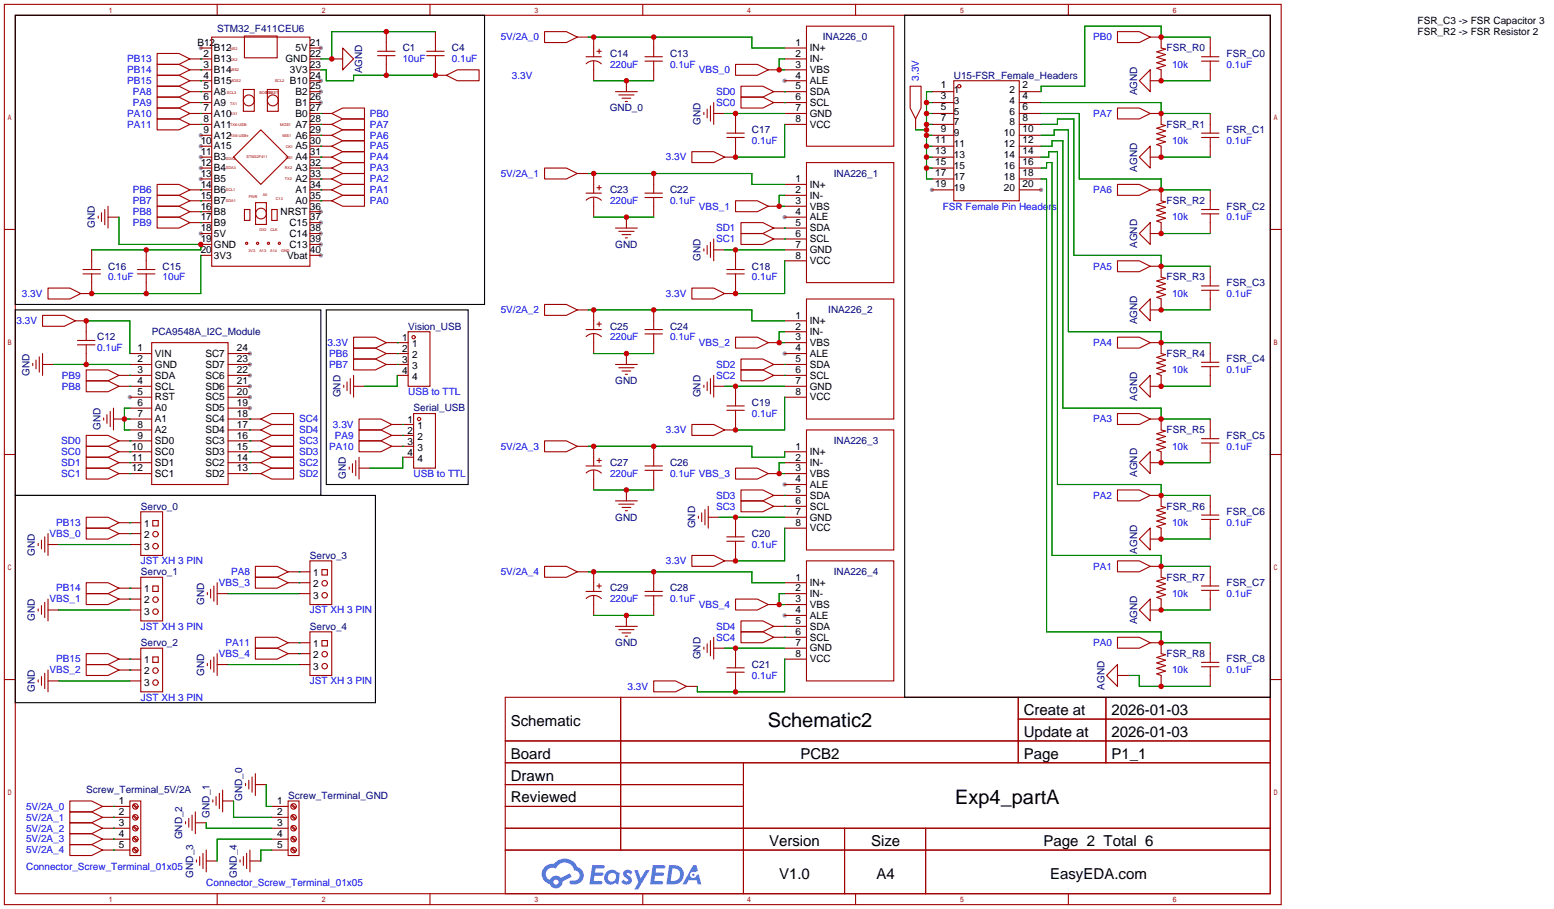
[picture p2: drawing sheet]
<svg xmlns="http://www.w3.org/2000/svg" width="362mm" height="212mm" viewBox="0 0 362 212" stroke-linecap="round" stroke-linejoin="round" font-family="sans-serif">
<g fill="#999">
<circle cx="30.2" cy="92.5" r=".51"/>
<circle cx="58.2" cy="95" r=".51"/>
<circle cx="58.2" cy="92.5" r=".51"/>
<circle cx="58.2" cy="89.9" r=".51"/>
<circle cx="58.2" cy="87.4" r=".51"/>
<circle cx="58.2" cy="84.8" r=".51"/>
<circle cx="58.2" cy="82.3" r=".51"/>
<circle cx="46.7" cy="11.2" r=".51"/>
<circle cx="46.7" cy="31.5" r=".51"/>
<circle cx="46.7" cy="34" r=".51"/>
<circle cx="46.7" cy="36.6" r=".51"/>
<circle cx="46.7" cy="39.1" r=".51"/>
<circle cx="46.7" cy="41.7" r=".51"/>
<circle cx="46.7" cy="54.4" r=".51"/>
<circle cx="74.7" cy="11.2" r=".51"/>
<circle cx="74.7" cy="18.8" r=".51"/>
<circle cx="74.7" cy="21.3" r=".51"/>
<circle cx="74.7" cy="23.9" r=".51"/>
<circle cx="74.7" cy="49.3" r=".51"/>
<circle cx="74.7" cy="51.8" r=".51"/>
<circle cx="74.7" cy="54.4" r=".51"/>
<circle cx="74.7" cy="56.9" r=".51"/>
<circle cx="74.7" cy="59.4" r=".51"/>
<circle cx="216.9" cy="44.2" r=".51"/>
<circle cx="242.3" cy="44.2" r=".51"/>
<circle cx="182.6" cy="18.8" r=".51"/>
<circle cx="182.6" cy="50.5" r=".51"/>
<circle cx="182.6" cy="82.3" r=".51"/>
<circle cx="182.6" cy="112.8" r=".51"/>
<circle cx="182.6" cy="143.3" r=".51"/>
</g>
<g fill="none" stroke="#a10000" stroke-width=".25">
<path d="M1 1h297.2v209.6h-297.2zM3.6 3.6h292.1v204.4h-292.1zM50.5 1v2.6M100.1 1v2.6M149.6 1v2.6M199.1 1v2.6M248.7 1v2.6M1 53.4h2.6M295.7 53.4h2.5M1 105.8h2.6M295.7 105.8h2.5M1 158.2h2.6"/>
<path d="M295.7 158.2h2.5M117.6 162.3h178.1v45.7h-178.1zM117.6 172.5h178.1M117.6 177.5h178.1M144.5 162.3v35.6M173 177.5v30.5M237 162.3v15.2M237 167.4h58.7M257.4 162.3v15.2M117.6 182.6h55.4M117.6 192.8h178.1M117.6 187.7h55.4"/>
<path d="M117.6 197.9h178.1M196.6 192.8v15.2M215.4 192.8v15.2M50.5 208v2.6M100.1 208v2.6M149.6 208v2.6M199.1 208v2.6M248.7 208v2.6"/>
</g>
<g fill="#5487ff">
<path d="M145.3 202.7a1.3 1.3 0 0 1 1.9 .3l-.4 .6a.54 .54 0 0 0-.9-.2l.1 .2a1.28 1.28 0 0 1 .8 2 1.53 1.53 0 0 1-2.2-.3l.5-.6 .8 .5a.31 .31 0 0 0 .4-.3 .31 .31 0 0 0-.3-.4 1.12 1.12 0 0 1-.7-1.8z"/>
<path d="M147.6 202.5h.9l.6 2 1.2-2h.9l-2.7 4.6h-.9l1-1.7z"/>
<path d="M137.8 201.4h2.3a.46 .46 0 0 1 .5 0 .46 .46 0 0 1 .1 .6l-.3 .1-1.8 .1-.1 .9h1.6a.4 .4 0 0 1 .4 .4 .4 .4 0 0 1-.5 .4h-1.6l-.2 1.2h1.4a.46 .46 0 0 1 .5 0 .46 .46 0 0 1 .1 .5l-.4 .2h-2.6z"/>
<path d="M151.9 201.4h2.3a.47 .47 0 0 1 .5 0 .47 .47 0 0 1 .1 .6l-.3 .1-1.8 .1-.1 .9h1.6a.4 .4 0 0 1 .4 .4 .4 .4 0 0 1-.4 .4h-1.7l-.2 1.2h1.4a.46 .46 0 0 1 .5 0 .46 .46 0 0 1 .1 .5l-.4 .2h-2.6z"/>
<path d="M161.3 201.4h.8l.3 1.3-.6 .4a.75 .75 0 0 0-1.1 .3 .75 .75 0 0 0 .5 1 .75 .75 0 0 0 .9-.7l.5-.2 .6 2.3h-.8l-.3-.9h-1.8l-.5 .9h-1z"/>
<path d="M155.7 201.4l-.6 4.4h1.5a2.27 2.27 0 0 0 2.6-2.2 2.27 2.27 0 0 0-2.7-2.2zM156.5 202.1a1.5 1.5 0 0 1 1.8 1.6 1.5 1.5 0 0 1-1.9 1.4h-.3z"/>
<path d="M141.2 203a1.6 1.6 0 0 0-.3 2.3 1.6 1.6 0 0 0 2.3 .2l.7 .3 .3-2.4-.1-.3-.5-.1a1.58 1.58 0 0 0-2.4 0zM141.8 203.5a.99 .99 0 0 1 1.6 .6 .99 .99 0 0 1-1.3 1.1 .98 .98 0 0 1-.3-1.7z"/>
<path d="M126.8 201.8a2.37 2.37 0 0 0 1.1 4 1.54 1.54 0 0 0 1.8 1 1.54 1.54 0 0 0 1.2-1.6l2.2-1.1-.5-.8-2 1a1.57 1.57 0 0 0-2.7 .5 1.5 1.5 0 0 1-.7-2.1 1.5 1.5 0 0 1 2.2-.5 2.23 2.23 0 0 1 2.3-1.4 2.23 2.23 0 0 1 2 1.8 1.16 1.16 0 0 1 1.2 1.1 1.16 1.16 0 0 1-1.1 1.2h-.7a.47 .47 0 0 0-.5 .4 .47 .47 0 0 0 .4 .5 2.14 2.14 0 0 0 2.7-1.3 2.14 2.14 0 0 0-1.3-2.7 3.2 3.2 0 0 0-5.5-.7l-1.1 .1zM128.8 205.3a.6 .6 0 0 1 1.2 0 .6 .6 0 0 1-1.2 0z"/>
<circle cx="161.4" cy="203.6" r=".28"/>
</g>
<g fill="none" stroke="#a10000" stroke-width=".25">
<path d="M36.6 12.4h5.1l2.5 1.3-2.5 1.3h-5.1zM36.6 15h5.1l2.5 1.3-2.5 1.2h-5.1zM36.6 17.5h5.1l2.5 1.3-2.5 1.3h-5.1zM44.2 13.7h5.1M44.2 16.3h5.1M44.2 18.8h5.1M46.7 11.2h2.6M49.3 8.6h22.8v53.4h-22.8zM56.9 8.4h7.6v5.1h-7.6zM72.1 11.2h2.6M72.1 13.7h2.6M72.1 16.3h2.6"/>
<path d="M72.1 18.8h2.6M77.2 13.7h2.6M79.8 11.2l2.5 2.5-2.5 2.6zM87.9 13h4M87.9 11.9h4M89.9 7.4v4.5M89.9 13v4.5M99.3 13h4.1M99.3 11.9h4.1M101.3 7.4v4.5M101.3 13v4.5h2.6M103.9 17.5l2.5-1.2h5.1v2.5h-5.1z"/>
<path d="M126.7 7.4h5.1l2.6 1.2-2.6 1.3h-5.1zM134.4 8.6h2.5M136.4 13.2h3.6M136.4 14.8a2.54 2.54 0 0 1 3.6 .1M138.2 8.6v4.6M138.2 14.2v4.6M138.9 11.9h1.1M139.4 11.4v1M145.8 18.8v2.5M150.1 14.2h4.1M150.1 13.2h4.1M152.1 8.6v4.6"/>
<path d="M152.1 14.2v4.6M171.2 15h5.1l2.5 1.3-2.5 1.2h-5.1zM178.8 16.3h2.6M182.6 11.2h5.1M182.6 13.7h5.1M182.6 16.3h5.1M182.6 18.8h5.1M187.7 6.1h20.3v27.9h-20.3zM222 18.8h15.2v27.9h-15.2zM260.1 7.4h5.1l2.5 1.2-2.5 1.3h-5.1zM267.7 16.3v5l-2.5-2.5zM267.7 8.6h2.6v2.6l1 .2-2.1 .7 2.1 .6-2.1 .6 2.1 .7-2.1 .6 2.1 .6-2.1 .7 1.1 .4v2.5h-2.6"/>
<path d="M279.7 14.2h4M279.7 13.2h4M281.7 8.6v4.6M281.7 14.2v4.6M36.6 22.6h5.1l2.5 1.3-2.5 1.2h-5.1zM36.6 25.1h5.1l2.5 1.3-2.5 1.3h-5.1zM36.6 27.7h5.1l2.5 1.3-2.5 1.2h-5.1zM36.6 20.1h5.1l2.5 1.2-2.5 1.3h-5.1zM44.2 21.3h5.1M44.2 23.9h5.1M44.2 26.4h5.1M44.2 29h5.1"/>
<path d="M46.7 31.5h2.6M46.7 34h2.6M46.7 36.6h2.6M46.7 39.1h2.6M56.6 20.8h2.6v5.1h-2.6zM60.7 30.2l6.4 6.4-6.4 6.3-6.3-6.3zM62.2 20.8h2.6v5.1h-2.6zM72.1 21.3h2.6M72.1 23.9h2.6M72.1 26.4h5.1M72.1 29h5.1M72.1 31.5h5.1"/>
<path d="M72.1 34h5.1M72.1 36.6h5.1M72.1 39.1h5.1M77.2 31.5l2.6-1.3h5v2.6h-5zM77.2 29l2.6-1.3h5v2.5h-5zM77.2 26.4l2.6-1.3h5v2.6h-5zM77.2 34l2.6-1.2h5v2.5h-5zM77.2 36.6l2.6-1.3h5v2.5h-5zM77.2 39.1l2.6-1.3h5v2.6h-5zM126.7 39.1h5.1l2.6 1.3-2.6 1.3h-5.1zM143.3 21.3h5M144 22.1h3.6"/>
<path d="M144.8 22.9h2M145.5 23.6h.5M161 35.3h5.1l2.6 1.3-2.6 1.2h-5.1zM163.8 26.2v.5M164.6 25.4v2M165.4 24.6v3.6M166.1 26.4h2.6M166.1 23.9v5.1M169.2 32h4M169.2 31h4M171.2 32v4.6h-2.5M171.2 26.4v4.6"/>
<path d="M172.5 20.1h5l2.6 1.2-2.6 1.3h-5zM172.5 22.6h5l2.6 1.3-2.6 1.2h-5zM180.1 21.3h7.6M180.1 23.9h7.6M182.6 26.4h5.1M182.6 29h5.1M187.7 37.8h20.3v28h-20.3zM211.8 20.1h2.6v5l-1.3 2.6-1.3-2.6zM213.1 27.7v2.5M216.9 21.3h5.1M216.9 23.9h5.1M216.9 26.4h5.1"/>
<path d="M216.9 29h5.1M216.9 31.5h5.1M216.9 34h5.1M216.9 36.6h5.1M216.9 39.1h5.1M237.2 21.3h5.1M237.2 23.9h5.1M237.2 26.4h5.1M237.2 29h5.1M237.2 31.5h5.1M237.2 34h5.1M237.2 36.6h5.1"/>
<path d="M237.2 39.1h5.1M260.1 25.1h5.1l2.5 1.3-2.5 1.3h-5.1zM267.7 34v5.1l-2.5-2.5zM267.7 26.4h2.6v2.6l1 .2-2.1 .6 2.1 .7-2.1 .6 2.1 .7-2.1 .6 2.1 .6-2.1 .7 1.1 .3v2.6h-2.6M279.7 32h4M279.7 31h4M281.7 26.4v4.6M281.7 32v4.6M21.3 58.2v4.5M22.9 50.3v.5M23.6 49.5v2.1M24.4 48.8v3.5"/>
<path d="M25.1 50.5h2.6M25.1 48v5.1M34 58.2v4.5M36.6 42.9h5.1l2.5 1.3-2.5 1.3h-5.1zM36.6 48h5.1l2.5 1.3-2.5 1.2h-5.1zM36.6 50.5h5.1l2.5 1.3-2.5 1.3h-5.1zM36.6 45.5h5.1l2.5 1.2-2.5 1.3h-5.1zM44.2 44.2h5.1M44.2 46.7h5.1M44.2 49.3h5.1M44.2 51.8h5.1M46.7 41.7h2.6"/>
<path d="M46.7 54.4h2.6M46.7 56.9h2.6M46.7 59.4h2.6M56.9 48.8h1.3v2.5h-1.3zM59.5 47.2h2.5v5h-2.5zM63.2 48.8h1.3v2.5h-1.3zM72.1 41.7h5.1M72.1 44.2h5.1M72.1 46.7h5.1M72.1 49.3h2.6M72.1 51.8h2.6M72.1 54.4h2.6"/>
<path d="M72.1 56.9h2.6M72.1 59.4h2.6M77.2 41.7l2.6-1.3h5v2.5h-5zM77.2 44.2l2.6-1.3h5v2.6h-5zM77.2 46.7l2.6-1.2h5v2.5h-5zM134.4 40.4h2.5M136.4 45h3.6M136.4 46.6a2.54 2.54 0 0 1 3.6 0M138.2 40.4v4.6M138.2 46v4.5M138.9 43.7h1.1M139.4 43.2v1"/>
<path d="M143.3 53.1h5M144 53.8h3.6M144.8 54.6h2M145.5 55.4h.5M145.8 50.5v2.6M150.1 46h4.1M150.1 45h4.1M152.1 40.4v4.6M152.1 46v4.5M163.8 57.9v.5M164.6 57.2v2M165.4 56.4v3.5"/>
<path d="M166.1 58.2h2.6M166.1 55.6v5.1M171.2 46.7h5.1l2.5 1.3-2.5 1.3h-5.1zM171.2 58.2v4.5M172.5 51.8h5l2.6 1.3-2.6 1.3h-5zM172.5 54.4h5l2.6 1.2-2.6 1.3h-5zM178.8 48h2.6M180.1 53.1h7.6M180.1 55.6h7.6M182.6 50.5h5.1M182.6 42.9h5.1M182.6 45.5h5.1"/>
<path d="M182.6 48h5.1M182.6 58.2h5.1M216.9 41.7h5.1M216.9 44.2h5.1M237.2 41.7h5.1M237.2 44.2h5.1M260.1 42.9h5.1l2.5 1.3-2.5 1.3h-5.1zM267.7 51.8v5.1l-2.5-2.5zM267.7 44.2h2.6v2.5l1 .3-2.1 .6 2.1 .7-2.1 .6 2.1 .6-2.1 .7 2.1 .6-2.1 .6 1.1 .4v2.6h-2.6M279.7 49.8h4M279.7 48.8h4M281.7 44.2v4.6"/>
<path d="M281.7 49.8v4.6M9.9 73.4h5.1l2.5 1.3-2.5 1.2h-5.1zM11.2 67.1h5.1l2.5 1.2-2.5 1.3h-5.1zM17.5 74.7h2.6v4.5M18 79.2h4.1M19.3 62.7h4.1M19.3 63.8h4.1M21.3 63.8v4.5h-2.5M32 62.7h4.1M32 63.8h4.1M34 63.8v4.5M35.3 79.8h17.8v33h-17.8z"/>
<path d="M82.3 78.5h5.1l2.5 1.3-2.5 1.2h-5.1zM89.9 79.8h5.1M95 77.2h5.1v12.7h-5.1zM126.7 70.9h5.1l2.6 1.2-2.6 1.3h-5.1zM134.4 72.1h2.5M136.4 76.7h3.6M136.4 78.3a2.54 2.54 0 0 1 3.6 .1M138.2 72.1v4.6M138.2 77.7v4.6M138.9 75.4h1.1M139.4 74.9v1M150.1 77.7h4.1"/>
<path d="M150.1 76.7h4.1M152.1 72.1v4.6M152.1 77.7v4.6M161 67.1h5.1l2.6 1.2-2.6 1.3h-5.1zM169.2 62.7h4M169.2 63.8h4M171.2 78.5h5.1l2.5 1.3-2.5 1.2h-5.1zM171.2 63.8v4.5h-2.5M178.8 79.8h2.6M182.6 79.8h5.1M182.6 74.7h5.1M182.6 60.7h5.1"/>
<path d="M182.6 77.2h5.1M187.7 69.6h20.3v27.9h-20.3zM260.1 60.7h5.1l2.5 1.3-2.5 1.2h-5.1zM260.1 78.5h5.1l2.5 1.3-2.5 1.2h-5.1zM267.7 69.6v5.1l-2.5-2.6zM267.7 79.8h2.6v2.5l1 .2-2.1 .7 2.1 .6-2.1 .7 2.1 .6-2.1 .6 2.1 .7-2.1 .6 1.1 .4v2.5h-2.6M267.7 62h2.6v2.5l1 .3-2.1 .6 2.1 .6-2.1 .7 2.1 .6-2.1 .6 2.1 .7-2.1 .6 1.1 .4v2.5h-2.6M279.7 67.6h4M279.7 66.5h4M281.7 62v4.5M281.7 67.6v4.5M281.7 79.8v4.5"/>
<path d="M7.6 84.6v.5M8.4 83.8v2.1M9.1 83.1v3.5M9.9 84.8h2.5M9.9 82.3v5.1M18 80.3h4.1M20.1 88.6h5l2.6 1.3-2.6 1.3h-5zM20.1 86.1h5l2.6 1.3-2.6 1.2h-5zM20.1 80.3v4.5M24.1 97.3v.5M24.9 96.5v2.1M25.7 95.8v3.5"/>
<path d="M26.4 97.5h2.6M26.4 95v5.1M27.7 87.4h7.6M27.7 89.9h7.6M30.2 82.3h5.1M30.2 84.8h5.1M30.2 92.5h5.1M30.2 95h5.1M30.2 97.5h5.1M53.1 82.3h5.1M53.1 84.8h5.1M53.1 87.4h5.1"/>
<path d="M53.1 89.9h5.1M53.1 92.5h5.1M53.1 95h5.1M53.1 97.5h7.6M60.7 97.5l2.5-1.2h5.1v2.5h-5.1zM80 89.7v.5M80.8 88.9v2M81.5 88.1v3.6M82.3 81h5.1l2.5 1.3-2.5 1.3h-5.1zM82.3 83.6h5.1l2.5 1.2-2.5 1.3h-5.1zM82.3 89.9h2.5M82.3 87.4v5.1"/>
<path d="M83.6 97.5h5l2.6 1.3-2.6 1.3h-5zM89.9 82.3h5.1M89.9 84.8h5.1M91.2 98.8h5.1M92.5 87.4h2.5M96.3 96.3h5v12.7h-5zM143.3 84.8h5M144 85.6h3.6M144.8 86.4h2M145.5 87.1h.5M145.8 82.3v2.5M161 98.8h5.1l2.6 1.3-2.6 1.2h-5.1z"/>
<path d="M163.8 89.7v.5M164.6 88.9v2M165.4 88.1v3.6M166.1 89.9h2.6M166.1 87.4v5.1M169.2 95.5h4M169.2 94.5h4M171.2 95.5v4.6h-2.5M171.2 89.9v4.6M172.5 83.6h5l2.6 1.2-2.6 1.3h-5zM172.5 86.1h5l2.6 1.3-2.6 1.2h-5zM180.1 84.8h7.6"/>
<path d="M180.1 87.4h7.6M182.6 82.3h5.1M182.6 89.9h5.1M182.6 92.5h5.1M260.1 96.3h5.1l2.5 1.2-2.5 1.3h-5.1zM265.2 89.9l2.5-2.5v5.1zM267.7 97.5h2.6v2.6l1 .2-2.1 .7 2.1 .6-2.1 .6 2.1 .7-2.1 .6 2.1 .6-2.1 .7 1.1 .4v2.5h-2.6M279.7 85.3h4M279.7 84.3h4M281.7 85.3v4.6M281.7 97.5v4.6M20.1 101.3h5l2.6 1.3-2.6 1.3h-5z"/>
<path d="M20.1 103.9h5l2.6 1.3-2.6 1.2h-5zM20.1 106.4h5l2.6 1.3-2.6 1.3h-5zM20.1 109h5l2.6 1.2-2.6 1.3h-5zM27.7 102.6h7.6M27.7 105.2h7.6M27.7 107.7h7.6M27.7 110.2h7.6M30.2 100.1h5.1M32.8 119.1h5v10.2h-5zM53.1 100.1h7.6M53.1 102.6h7.6M53.1 105.2h7.6"/>
<path d="M53.1 107.7h7.6M53.1 110.2h7.6M60.7 105.2l2.5-1.3h5.1v2.5h-5.1zM60.7 102.6l2.5-1.3h5.1v2.6h-5.1zM60.7 100.1l2.5-1.3h5.1v2.5h-5.1zM60.7 107.7l2.5-1.3h5.1v2.6h-5.1zM60.7 110.2l2.5-1.2h5.1v2.5h-5.1zM81.3 108.7v.5M82 107.9v2.1M82.8 107.2v3.5M83.6 100.1h5l2.6 1.2-2.6 1.3h-5zM83.6 102.6h5l2.6 1.3-2.6 1.3h-5z"/>
<path d="M83.6 109h2.5M83.6 106.4v5.1M91.2 103.9h5.1M91.2 101.3h5.1M93.7 106.4h2.6M126.7 102.6h5.1l2.6 1.3-2.6 1.3h-5.1zM134.4 103.9h2.5M136.4 108.5h3.6M136.4 110.1a2.54 2.54 0 0 1 3.6 0M138.2 103.9v4.6M138.2 109.5v4.5M138.9 107.2h1.1"/>
<path d="M139.4 106.7v1M143.3 116.6h5M144 117.3h3.6M144.8 118.1h2M145.5 118.9h.5M145.8 114v2.6M150.1 109.5h4.1M150.1 108.5h4.1M152.1 103.9v4.6M152.1 109.5v4.5M163.3 119.4v2M164.1 118.6v3.6"/>
<path d="M164.8 117.9v5M171.2 109h5.1l2.5 1.2-2.5 1.3h-5.1zM172.5 114h5l2.6 1.3-2.6 1.3h-5zM172.5 116.6h5l2.6 1.3-2.6 1.2h-5zM178.8 110.2h2.6M180.1 115.3h7.6M180.1 117.9h7.6M182.6 105.2h5.1M182.6 107.7h5.1M182.6 110.2h5.1M182.6 112.8h5.1M187.7 100.1h20.3v27.9h-20.3z"/>
<path d="M260.1 114h5.1l2.5 1.3-2.5 1.3h-5.1zM265.2 107.7l2.5-2.5v5zM267.7 115.3h2.6v2.6l1 .2-2.1 .6 2.1 .7-2.1 .6 2.1 .6-2.1 .7 2.1 .6-2.1 .7 1.1 .3v2.6h-2.6M279.7 103.1h4M279.7 102.1h4M279.7 119.9h4M281.7 103.1v4.6M281.7 115.3v4.6M8.9 126.5v.5M9.7 125.7v2.1M10.4 125v3.5M11.2 126.7h2.5"/>
<path d="M11.2 124.2v5.1M11.2 139.4v5.1M20.1 120.4h5l2.6 1.3-2.6 1.2h-5zM20.1 122.9h5l2.6 1.3-2.6 1.3h-5zM20.1 135.6h5l2.6 1.3-2.6 1.3h-5zM20.1 138.2h5l2.6 1.2-2.6 1.3h-5zM27.7 121.7h5.1M27.7 124.2h5.1M27.7 136.9h5.1M27.7 139.4h5.1M30.2 126.7h2.6M32.8 134.4h5v10.1h-5z"/>
<path d="M35.6 121.2h1.2v1.2h-1.2zM35.6 136.4h1.2v1.3h-1.2zM48.3 137.9v.5M49 137.2v2M49.8 136.4v3.6M50.5 138.2h2.6M50.5 135.6v5.1M59.4 131.8h5.1l2.6 1.3-2.6 1.3h-5.1zM59.4 134.4h5.1l2.6 1.2-2.6 1.3h-5.1zM67.1 135.6h5M67.1 133.1h5M69.6 138.2h2.5"/>
<path d="M72.1 130.6h5.1v10.1h-5.1zM74.9 132.6h1.3v1.3h-1.3zM126.7 131.8h5.1l2.6 1.3-2.6 1.3h-5.1zM134.4 133.1h2.5M136.4 137.7h3.6M136.4 139.3a2.54 2.54 0 0 1 3.6 0M138.2 133.1v4.6M138.2 138.7v4.6M138.9 136.4h1.1M139.4 135.9v1M150.1 138.7h4.1M150.1 137.7h4.1"/>
<path d="M152.1 133.1v4.6M152.1 138.7v4.6M161 129.3h5.1l2.6 1.3-2.6 1.2h-5.1zM162.6 120.1v.5M164.8 120.4h2.6M169.2 126h4M169.2 125h4M171.2 139.4h5.1l2.5 1.3-2.5 1.3h-5.1zM171.2 120.4v4.6M171.2 126v4.6h-2.5M182.6 120.4h5.1M182.6 122.9h5.1"/>
<path d="M182.6 135.6h5.1M182.6 138.2h5.1M187.7 130.6h20.3v27.9h-20.3zM260.1 130.6h5.1l2.5 1.2-2.5 1.3h-5.1zM265.2 125.5l2.5-2.6v5.1zM267.7 131.8h2.6v2.6l1 .2-2.1 .7 2.1 .6-2.1 .6 2.1 .7-2.1 .6 2.1 .6-2.1 .7 1.1 .3v2.6h-2.6M279.7 120.9h4M279.7 137.4h4M279.7 136.4h4M281.7 120.9v4.6M281.7 131.8v4.6M281.7 137.4v4.6"/>
<path d="M8.9 141.7v.5M8.9 158.2v.6M9.7 141v2M9.7 157.5v2M10.4 140.2v3.6M10.4 156.7v3.6M11.2 142h2.5M11.2 158.5h2.5M11.2 156v5M20.1 152.1h5l2.6 1.3-2.6 1.3h-5zM20.1 154.7h5l2.6 1.3-2.6 1.2h-5zM27.7 153.4h5.1"/>
<path d="M27.7 156h5.1M30.2 142h2.6M30.2 158.5h2.6M32.8 150.9h5v10.1h-5zM35.6 152.9h1.2v1.3h-1.2zM48.3 154.4v.5M49 153.7v2M49.8 152.9v3.6M50.5 154.7h2.6M50.5 152.1v5.1M59.4 148.3h5.1l2.6 1.3-2.6 1.3h-5.1zM59.4 150.9h5.1l2.6 1.2-2.6 1.3h-5.1z"/>
<path d="M67.1 149.6h5M67.1 152.1h5M69.6 154.7h2.5M72.1 147.1h5.1v10.1h-5.1zM74.9 149.1h1.3v1.3h-1.3zM143.3 145.8h5M144 146.6h3.6M144.8 147.3h2M145.5 148.1h.5M145.8 143.3v2.5M152.1 158.5h5.1l2.6 1.3-2.6 1.2h-5.1zM159.8 159.8h2.5"/>
<path d="M163.8 150.6v.5M164.6 149.9v2M165.4 149.1v3.6M166.1 150.9h2.6M166.1 148.3v5.1M169.2 156.5h4M169.2 155.4h4M171.2 150.9v4.5M171.2 156.5v4.5M172.5 144.5h5l2.6 1.3-2.6 1.3h-5zM172.5 147.1h5l2.6 1.2-2.6 1.3h-5zM178.8 140.7h2.6"/>
<path d="M180.1 145.8h7.6M180.1 148.3h7.6M182.6 140.7h5.1M182.6 143.3h5.1M182.6 150.9h5.1M182.6 153.4h5.1M257.6 157.2l2.5-2.5v5.1zM260.1 148.3h5.1l2.5 1.3-2.5 1.3h-5.1zM260.1 157.2h2.5M265.2 142l2.5-2.6v5.1zM267.7 149.6h2.6v2.5l1 .3-2.1 .6 2.1 .7-2.1 .6 2.1 .6-2.1 .7 2.1 .6-2.1 .6 1.1 .4v2.6M279.7 155.2h4"/>
<path d="M279.7 154.2h4M281.7 149.6v4.6M281.7 155.2v4.6M16.3 186.4h5l2.6 1.3-2.6 1.3h-5zM16.3 189h5l2.6 1.2-2.6 1.3h-5zM16.3 191.5h5l2.6 1.3-2.6 1.3h-5zM16.3 194.1h5l2.6 1.2-2.6 1.3h-5zM16.3 196.6h5l2.6 1.3-2.6 1.2h-5zM23.9 187.7h6.3M23.9 190.2h6.3M23.9 192.8h6.3M23.9 195.3h6.3"/>
<path d="M23.9 197.9h6.3M30.2 186.4h2.6v12.7h-2.6zM31 197.5l.8 .9M31 195l.8 .8M31 192.5l.8 .8M31 189.9l.8 .9M31 187.4l.8 .8M31.1 197.4l.9 .8M31.1 194.8l.9 .9M31.1 192.3l.9 .8M31.1 189.7l.9 .9M31.1 187.2l.9 .8"/>
<path d="M43.2 191.3v.5M43.9 190.5v2M44.7 189.7v3.6M45.5 191.5h2.5M45.5 189v5.1M46.5 199.4v2M47.2 198.6v3.6M48 197.9v5M49.5 186.2v.5M50.3 185.4v2.1M51.1 184.7v3.5M51.8 186.4h2.6"/>
<path d="M51.8 183.9v5.1M56.6 199.4v2M57.1 182.4v.5M57.4 198.6v3.6M57.9 181.6v2M58.2 197.9v5M58.7 180.8v3.6M59.4 182.6h2.6M59.4 180.1v5.1M63.2 187.7h3.9M63.2 190.2h3.9M63.2 192.8h3.9"/>
<path d="M63.2 195.3h3.9M63.2 197.9h3.9M67.1 186.4h2.5v12.7h-2.5zM67.8 197.5l.9 .9M67.8 195l.9 .8M67.8 192.5l.9 .8M67.8 189.9l.9 .9M67.8 187.4l.9 .8M68 197.4l.8 .8M68 194.8l.8 .9M68 192.3l.8 .8M68 189.7l.8 .9"/>
<path d="M68 187.2l.8 .8M45.7 200.2v.5M48 200.4h2.5M55.9 200.2v.5M58.2 200.4h2.5"/>
<circle cx="57.9" cy="23.4" r="1.27"/>
<circle cx="63.5" cy="23.4" r="1.27"/>
<circle cx="223.3" cy="20.1" r=".38"/>
<circle cx="57.4" cy="56.6" r=".25"/>
<circle cx="59.9" cy="56.6" r=".25"/>
<circle cx="60.8" cy="49.7" r="1.24"/>
<circle cx="62.5" cy="56.6" r=".25"/>
<circle cx="65" cy="56.6" r=".25"/>
<circle cx="96.3" cy="78.5" r=".38"/>
<circle cx="97.5" cy="97.5" r=".38"/>
<circle cx="36.2" cy="127.1" r=".63"/>
<circle cx="36.2" cy="139.6" r=".63"/>
<circle cx="36.2" cy="124.3" r=".63"/>
<circle cx="75.6" cy="135.8" r=".63"/>
<circle cx="75.6" cy="138.6" r=".63"/>
<circle cx="36.2" cy="142.4" r=".63"/>
<circle cx="36.2" cy="158.9" r=".63"/>
<circle cx="36.2" cy="156.1" r=".63"/>
<circle cx="75.6" cy="155.1" r=".63"/>
<circle cx="75.6" cy="152.3" r=".63"/>
<circle cx="31.5" cy="187.7" r=".63"/>
<circle cx="31.5" cy="192.8" r=".63"/>
<circle cx="31.5" cy="195.3" r=".63"/>
<circle cx="31.5" cy="197.9" r=".63"/>
<circle cx="31.5" cy="190.2" r=".63"/>
<circle cx="68.3" cy="187.7" r=".63"/>
<circle cx="68.3" cy="192.8" r=".63"/>
<circle cx="68.3" cy="195.3" r=".63"/>
<circle cx="68.3" cy="197.9" r=".63"/>
<circle cx="68.3" cy="190.2" r=".63"/>
</g>
<g fill="none" stroke="#008700" stroke-width=".25">
<path d="M46.7 13.7h.1M46.7 16.3h.1M46.7 18.8h.1M74.7 16.3h1.2v2.5h6.4v-1.3h19M101.3 7.4h-24.1v6.3h-2.5M136.9 8.6h38.1v2.6h7.6M138.2 18.8h13.9M182.6 13.7h-1.2v2.6h1.2M270.3 18.8h11.4M281.7 8.6h-11.4v-2.5h-17.8v14h-10.2v1.2M46.7 23.9h.1M46.7 26.4h.1"/>
<path d="M46.7 29h.1M46.7 21.3h.1M74.7 26.4h.1M74.7 29h.1M74.7 31.5h.1M74.7 34h.1M74.7 36.6h.1M74.7 39.1h.1M168.7 26.4h13.9M182.6 21.3h.1M182.6 23.9h.1M182.6 29v7.6h-11.4"/>
<path d="M213.1 30.2h2.5M215.6 23.9h1.3M215.6 26.4h1.3M215.6 29h1.3M215.6 31.5h1.3M215.6 34h1.3M215.6 36.6h1.3M215.6 39.1h1.3M216.9 21.3h-1.3v20.4h1.3M242.3 23.9h28v2.5h11.4M242.3 26.4h8.9v15.3h19.1v2.5h11.4M242.3 29h3.8v-1.3h3.8v31.7h20.4v2.6h11.4"/>
<path d="M242.3 31.5h3.1v-1.3h3.3v47h21.6v2.6h11.4M242.3 34h2.6v-1.2h2.5v62.2h22.9v2.5h11.4M242.3 36.6h1.8v-1.3h2v77.5h24.2v2.5h11.4M242.3 39.1h1.3v-1.3h1.3v91.5h25.4v2.5h11.4M270.3 36.6h11.4M27.7 50.5v6.4h19v1.3h-25.4M46.7 44.2h.1M46.7 49.3h.1M46.7 51.8h.1M46.7 46.7h.1M46.7 59.4v8.9h-25.4M74.7 41.7h.1"/>
<path d="M74.7 44.2h.1M74.7 46.7h.1M136.9 40.4h38.1v2.5h7.6M138.2 50.5h13.9M168.7 58.2h13.9M182.6 53.1h.1M182.6 55.6h.1M182.6 45.5h-1.2v2.5h1.2M242.3 41.7h1.3v105.4h26.7v2.5h11.4M270.3 54.4h11.4M20.1 74.7h10.1v7.6M92.5 79.8h.1"/>
<path d="M136.9 72.1h38.1v2.6h7.6M182.6 77.2h-1.2v2.6h1.2M182.6 60.7v7.6h-11.4M270.3 72.1h11.4M12.4 84.8h17.8M29 97.5h1.2M30.2 89.9h.1M30.2 87.4h.1M30.2 95h-1.2v5.1h1.2M58.2 97.5h.1M92.5 82.3h.1M92.5 84.8h.1"/>
<path d="M92.5 87.4v2.5h-7.7M93.7 98.8h.1M138.2 82.3h13.9M168.7 89.9h13.9M182.6 84.8h.1M182.6 87.4h.1M182.6 92.5v7.6h-11.4M270.3 89.9h11.4M30.2 102.6h.1M30.2 105.2h.1M30.2 107.7h.1M30.2 110.2h.1"/>
<path d="M58.2 107.7h.1M58.2 110.2h.1M58.2 105.2h.1M58.2 102.6h.1M58.2 100.1h.1M93.7 101.3h.1M93.7 103.9h.1M93.7 106.4v2.6h-7.6M136.9 103.9h38.1v2.5h7.6v-1.2M138.2 114h13.9M182.6 115.3h.1M182.6 117.9h.1"/>
<path d="M182.6 107.7h-1.2v2.5h1.2M270.3 107.7h11.4M13.7 126.7h16.5M30.2 124.2h.1M30.2 121.7h.1M30.2 139.4h.1M30.2 136.9h.1M53.1 138.2h16.5M69.6 135.6h.1M69.6 133.1h.1M136.9 133.1h38.1v2.5h7.6M167.4 120.4h15.2"/>
<path d="M182.6 138.2h-1.2v2.5h1.2M182.6 122.9v7.7h-11.4M270.3 125.5h11.4M13.7 142h16.5M13.7 158.5h16.5M30.2 156h.1M30.2 153.4h.1M53.1 154.7h16.5M69.6 152.1h.1M69.6 149.6h.1M138.2 143.3h13.9M168.7 150.9h13.9"/>
<path d="M182.6 145.8h.1M182.6 148.3h.1M182.6 153.4v7.6h-20.3v-1.2M262.6 157.2h2.6v2.6h16.5M270.3 142h11.4M26.4 187.7h.1M26.4 190.2h.1M26.4 192.8h.1M26.4 195.3h.1M26.4 197.9h.1M48 191.5v1.3h15.2M54.4 186.4v3.8h8.8"/>
<path d="M62 182.6v5.1h1.2M63.2 195.3h-12.7v5.1M63.2 197.9h-2.5v2.5"/>
</g>
<path d="M3.6 3.6h109.2v67.3h-109.2zM210.6 3.6h85.1v158.7h-85.1zM3.6 72.1h71.1v43.2h-71.1zM75.9 72.1h33.1v40.7h-33.1zM3.6 115.3h83.8v48.3h-83.8z" fill="none" stroke="#000" stroke-width=".25"/>
<g fill="#c00">
<circle cx="101.3" cy="17.5" r=".63"/>
<circle cx="89.9" cy="17.5" r=".63"/>
<circle cx="46.7" cy="56.9" r=".63"/>
<circle cx="34" cy="58.2" r=".63"/>
<circle cx="77.2" cy="13.7" r=".63"/>
<circle cx="89.9" cy="7.4" r=".63"/>
<circle cx="270.3" cy="18.8" r=".63"/>
<circle cx="215.6" cy="23.9" r=".63"/>
<circle cx="215.6" cy="26.4" r=".63"/>
<circle cx="215.6" cy="29" r=".63"/>
<circle cx="215.6" cy="30.2" r=".63"/>
<circle cx="215.6" cy="31.5" r=".63"/>
<circle cx="215.6" cy="34" r=".63"/>
<circle cx="215.6" cy="36.6" r=".63"/>
<circle cx="215.6" cy="39.1" r=".63"/>
<circle cx="270.3" cy="36.6" r=".63"/>
<circle cx="270.3" cy="54.4" r=".63"/>
<circle cx="270.3" cy="72.1" r=".63"/>
<circle cx="270.3" cy="62" r=".63"/>
<circle cx="270.3" cy="89.9" r=".63"/>
<circle cx="270.3" cy="107.7" r=".63"/>
<circle cx="270.3" cy="97.5" r=".63"/>
<circle cx="270.3" cy="125.5" r=".63"/>
<circle cx="270.3" cy="115.3" r=".63"/>
<circle cx="270.3" cy="159.8" r=".63"/>
<circle cx="270.3" cy="149.6" r=".63"/>
<circle cx="270.3" cy="131.8" r=".63"/>
<circle cx="270.3" cy="142" r=".63"/>
<circle cx="270.3" cy="44.2" r=".63"/>
<circle cx="270.3" cy="26.4" r=".63"/>
<circle cx="20.1" cy="84.8" r=".63"/>
<circle cx="20.1" cy="74.7" r=".63"/>
<circle cx="171.2" cy="26.4" r=".63"/>
<circle cx="181.4" cy="48" r=".63"/>
<circle cx="181.4" cy="79.8" r=".63"/>
<circle cx="181.4" cy="110.2" r=".63"/>
<circle cx="181.4" cy="140.7" r=".63"/>
<circle cx="181.4" cy="16.3" r=".63"/>
<circle cx="145.8" cy="18.8" r=".63"/>
<circle cx="152.1" cy="8.6" r=".63"/>
<circle cx="138.2" cy="8.6" r=".63"/>
<circle cx="34" cy="68.3" r=".63"/>
<circle cx="21.3" cy="68.3" r=".63"/>
<circle cx="171.2" cy="36.6" r=".63"/>
<circle cx="171.2" cy="58.2" r=".63"/>
<circle cx="171.2" cy="68.3" r=".63"/>
<circle cx="171.2" cy="89.9" r=".63"/>
<circle cx="171.2" cy="100.1" r=".63"/>
<circle cx="171.2" cy="120.4" r=".63"/>
<circle cx="171.2" cy="130.6" r=".63"/>
<circle cx="171.2" cy="150.9" r=".63"/>
<circle cx="171.2" cy="161" r=".63"/>
<circle cx="145.8" cy="50.5" r=".63"/>
<circle cx="152.1" cy="40.4" r=".63"/>
<circle cx="138.2" cy="40.4" r=".63"/>
<circle cx="145.8" cy="82.3" r=".63"/>
<circle cx="152.1" cy="72.1" r=".63"/>
<circle cx="138.2" cy="72.1" r=".63"/>
<circle cx="145.8" cy="114" r=".63"/>
<circle cx="152.1" cy="103.9" r=".63"/>
<circle cx="138.2" cy="103.9" r=".63"/>
<circle cx="145.8" cy="143.3" r=".63"/>
<circle cx="152.1" cy="133.1" r=".63"/>
<circle cx="138.2" cy="133.1" r=".63"/>
<circle cx="29" cy="97.5" r=".63"/>
<circle cx="270.3" cy="79.8" r=".63"/>
<circle cx="270.3" cy="8.6" r=".63"/>
</g>
<g font-size="4.7">
<text x="178.7" y="169.3">Schematic2</text>
<text x="222.3" y="187.1">Exp4_partA</text>
</g>
<g font-size="3.5">
<text x="238.3" y="166.5">Create at</text>
<text x="258.7" y="166.5">2026-01-03</text>
<text x="118.9" y="169">Schematic</text>
<text x="238.3" y="171.5">Update at</text>
<text x="258.7" y="171.5">2026-01-03</text>
<text x="118.9" y="176.6">Board</text>
<text x="186.3" y="176.6">PCB2</text>
<text x="238.3" y="176.6">Page</text>
<text x="258.7" y="176.6">P1_1</text>
<text x="118.9" y="181.7">Drawn</text>
<text x="118.9" y="186.8">Reviewed</text>
<text x="179" y="196.9">Version</text>
<text x="202.7" y="196.9">Size</text>
<text x="242.9" y="196.9">Page 2 Total 6</text>
<text x="181.3" y="204.6">V1.0</text>
<text x="204" y="204.6">A4</text>
<text x="244.4" y="204.6">EasyEDA.com</text>
</g>
<g font-size="2.3">
<text x="329.9" y="5.6">FSR_C3 -&gt; FSR Capacitor 3</text>
<text x="45.9" y="10.7">B12</text>
<text x="49.8" y="11.9">B12</text>
<text x="68.8" y="11.9">5V</text>
<text x="72.1" y="10.7">21</text>
<text x="185.1" y="10.7">1</text>
<text x="188.5" y="11.9">IN+</text>
<text x="329.9" y="8.1">FSR_R2 -&gt; FSR Resistor 2</text>
<text x="47.4" y="13.2">2</text>
<text x="47.4" y="15.7">3</text>
<text x="49.8" y="14.5">B13</text>
<text x="49.8" y="17">B14</text>
<text x="66.5" y="14.5">GND</text>
<text x="67.5" y="17">3V3</text>
<text x="72.1" y="13.2">22</text>
<text x="72.1" y="15.7">23</text>
<text x="185.1" y="13.2">2</text>
<text x="185.1" y="15.7">3</text>
<text x="188.5" y="14.5">IN-</text>
<text x="188.5" y="17">VBS</text>
<text x="47.4" y="18.3">4</text>
<text x="47.4" y="20.8">5</text>
<text x="47.4" y="23.4">6</text>
<text x="49.8" y="19.6">B15</text>
<text x="49.8" y="22.1">A8</text>
<text x="67.5" y="19.6">B10</text>
<text x="68.8" y="22.1">B2</text>
<text x="72.1" y="18.3">24</text>
<text x="72.1" y="20.8">25</text>
<text x="72.1" y="23.4">26</text>
<text x="185.1" y="18.3">4</text>
<text x="185.1" y="20.8">5</text>
<text x="185.1" y="23.4">6</text>
<text x="188.5" y="19.6">ALE</text>
<text x="188.5" y="22.1">SDA</text>
<text x="218.9" y="20.6">1</text>
<text x="218.9" y="23.1">3</text>
<text x="222" y="21.6">1</text>
<text x="234.9" y="21.6">2</text>
<text x="238" y="20.6">2</text>
<text x="238" y="23.1">4</text>
<text x="47.4" y="25.9">7</text>
<text x="47.4" y="28.4">8</text>
<text x="49.8" y="24.6">A9</text>
<text x="49.8" y="27.2">A10</text>
<text x="49.8" y="29.7">A11</text>
<text x="68.8" y="24.6">B1</text>
<text x="68.8" y="27.2">B0</text>
<text x="68.8" y="29.7">A7</text>
<text x="72.1" y="25.9">27</text>
<text x="72.1" y="28.4">28</text>
<text x="185.1" y="25.9">7</text>
<text x="185.1" y="28.4">8</text>
<text x="188.5" y="24.6">SCL</text>
<text x="188.5" y="27.2">GND</text>
<text x="188.5" y="29.7">VCC</text>
<text x="218.9" y="25.7">5</text>
<text x="218.9" y="28.2">7</text>
<text x="222" y="24.1">3</text>
<text x="222" y="26.7">5</text>
<text x="222" y="29.2">7</text>
<text x="234.9" y="24.1">4</text>
<text x="234.9" y="26.7">6</text>
<text x="234.9" y="29.2">8</text>
<text x="238" y="25.7">6</text>
<text x="238" y="28.2">8</text>
<text x="46.7" y="33.5">10</text>
<text x="47.4" y="31">9</text>
<text x="49.8" y="32.3">A12</text>
<text x="49.8" y="34.8">A15</text>
<text x="68.8" y="32.3">A6</text>
<text x="68.8" y="34.8">A5</text>
<text x="72.1" y="31">29</text>
<text x="72.1" y="33.5">30</text>
<text x="217.6" y="33.3">11</text>
<text x="217.6" y="35.8">13</text>
<text x="218.9" y="30.7">9</text>
<text x="222" y="31.8">9</text>
<text x="222" y="34.3">11</text>
<text x="233.7" y="31.8">10</text>
<text x="233.7" y="34.3">12</text>
<text x="238" y="30.7">10</text>
<text x="238" y="33.3">12</text>
<text x="238" y="35.8">14</text>
<text x="46.7" y="36.1">11</text>
<text x="46.7" y="38.6">12</text>
<text x="46.7" y="41.1">13</text>
<text x="49.8" y="37.3">B3</text>
<text x="49.8" y="39.9">B4</text>
<text x="68.8" y="37.3">A4</text>
<text x="68.8" y="39.9">A3</text>
<text x="72.1" y="36.1">31</text>
<text x="72.1" y="38.6">32</text>
<text x="72.1" y="41.1">33</text>
<text x="217.6" y="38.4">15</text>
<text x="217.6" y="40.9">17</text>
<text x="222" y="36.8">13</text>
<text x="222" y="39.4">15</text>
<text x="222" y="41.9">17</text>
<text x="233.7" y="36.8">14</text>
<text x="233.7" y="39.4">16</text>
<text x="233.7" y="41.9">18</text>
<text x="238" y="38.4">16</text>
<text x="238" y="40.9">18</text>
<text x="46.7" y="43.7">14</text>
<text x="46.7" y="46.2">15</text>
<text x="49.8" y="42.4">B5</text>
<text x="49.8" y="45">B6</text>
<text x="49.8" y="47.5">B7</text>
<text x="68.8" y="42.4">A2</text>
<text x="68.8" y="45">A1</text>
<text x="68.8" y="47.5">A0</text>
<text x="72.1" y="43.7">34</text>
<text x="72.1" y="46.2">35</text>
<text x="185.1" y="42.4">1</text>
<text x="185.1" y="45">2</text>
<text x="185.1" y="47.5">3</text>
<text x="188.5" y="43.7">IN+</text>
<text x="188.5" y="46.2">IN-</text>
<text x="217.6" y="43.4">19</text>
<text x="222" y="44.4">19</text>
<text x="233.7" y="44.4">20</text>
<text x="238" y="43.4">20</text>
<text x="46.7" y="48.8">16</text>
<text x="46.7" y="51.3">17</text>
<text x="46.7" y="53.8">18</text>
<text x="49.8" y="50">B8</text>
<text x="49.8" y="52.6">B9</text>
<text x="65.3" y="50">NRST</text>
<text x="67.4" y="52.6">C15</text>
<text x="72.1" y="48.8">36</text>
<text x="72.1" y="51.3">37</text>
<text x="72.1" y="53.8">38</text>
<text x="185.1" y="50">4</text>
<text x="185.1" y="52.6">5</text>
<text x="188.5" y="48.8">VBS</text>
<text x="188.5" y="51.3">ALE</text>
<text x="188.5" y="53.8">SDA</text>
<text x="46.7" y="56.4">19</text>
<text x="46.7" y="58.9">20</text>
<text x="49.8" y="55.1">5V</text>
<text x="49.8" y="57.7">GND</text>
<text x="67.4" y="55.1">C14</text>
<text x="67.4" y="57.7">C13</text>
<text x="72.1" y="56.4">39</text>
<text x="72.1" y="58.9">40</text>
<text x="185.1" y="55.1">6</text>
<text x="185.1" y="57.7">7</text>
<text x="188.5" y="56.4">SCL</text>
<text x="188.5" y="58.9">GND</text>
<text x="49.8" y="60.2">3V3</text>
<text x="66.8" y="60.2">Vbat</text>
<text x="185.1" y="60.2">8</text>
<text x="188.5" y="61.5">VCC</text>
<text x="185.1" y="74.2">1</text>
<text x="185.1" y="76.7">2</text>
<text x="188.5" y="75.4">IN+</text>
<text x="188.5" y="78">IN-</text>
<text x="32" y="81.8">1</text>
<text x="36.1" y="83.1">VIN</text>
<text x="47.8" y="83.1">SC7</text>
<text x="55.1" y="81.8">24</text>
<text x="93.6" y="82">2</text>
<text x="93.6" y="79.5">1</text>
<text x="95.9" y="83.3">2</text>
<text x="95.9" y="80.8">1</text>
<text x="185.1" y="79.2">3</text>
<text x="185.1" y="81.8">4</text>
<text x="188.5" y="80.5">VBS</text>
<text x="188.5" y="83.1">ALE</text>
<text x="32" y="84.3">2</text>
<text x="32" y="86.9">3</text>
<text x="32" y="89.4">4</text>
<text x="36.1" y="85.6">GND</text>
<text x="36.1" y="88.1">SDA</text>
<text x="47.8" y="88.1">SC6</text>
<text x="47.8" y="85.6">SD7</text>
<text x="55.1" y="89.4">21</text>
<text x="55.1" y="86.9">22</text>
<text x="55.1" y="84.3">23</text>
<text x="93.6" y="87.1">4</text>
<text x="93.6" y="84.6">3</text>
<text x="95.9" y="88.4">4</text>
<text x="95.9" y="85.8">3</text>
<text x="185.1" y="84.3">5</text>
<text x="185.1" y="86.9">6</text>
<text x="185.1" y="89.4">7</text>
<text x="188.5" y="85.6">SDA</text>
<text x="188.5" y="88.1">SCL</text>
<text x="32" y="91.9">5</text>
<text x="32" y="94.5">6</text>
<text x="36.1" y="90.7">SCL</text>
<text x="36.1" y="93.2">RST</text>
<text x="36.1" y="95.8">A0</text>
<text x="47.8" y="95.8">SD5</text>
<text x="47.8" y="93.2">SC5</text>
<text x="47.8" y="90.7">SD6</text>
<text x="55.1" y="94.5">19</text>
<text x="55.1" y="91.9">20</text>
<text x="185.1" y="91.9">8</text>
<text x="188.5" y="90.7">GND</text>
<text x="188.5" y="93.2">VCC</text>
<text x="32" y="97">7</text>
<text x="32" y="99.6">8</text>
<text x="36.1" y="98.3">A1</text>
<text x="36.1" y="100.8">A2</text>
<text x="47.8" y="100.8">SD4</text>
<text x="47.8" y="98.3">SC4</text>
<text x="55.1" y="99.6">17</text>
<text x="55.1" y="97">18</text>
<text x="94.8" y="101.1">2</text>
<text x="94.8" y="98.5">1</text>
<text x="97.2" y="99.8">1</text>
<text x="30.7" y="104.6">10</text>
<text x="30.7" y="107.2">11</text>
<text x="32" y="102.1">9</text>
<text x="36.1" y="103.4">SD0</text>
<text x="36.1" y="105.9">SC0</text>
<text x="47.8" y="105.9">SD3</text>
<text x="47.8" y="103.4">SC3</text>
<text x="55.1" y="107.2">14</text>
<text x="55.1" y="104.6">15</text>
<text x="55.1" y="102.1">16</text>
<text x="94.8" y="106.2">4</text>
<text x="94.8" y="103.6">3</text>
<text x="97.2" y="107.4">4</text>
<text x="97.2" y="104.9">3</text>
<text x="97.2" y="102.3">2</text>
<text x="185.1" y="104.6">1</text>
<text x="185.1" y="107.2">2</text>
<text x="188.5" y="105.9">IN+</text>
<text x="30.7" y="109.7">12</text>
<text x="36.1" y="108.5">SD1</text>
<text x="36.1" y="111">SC1</text>
<text x="47.8" y="111">SD2</text>
<text x="47.8" y="108.5">SC2</text>
<text x="55.1" y="109.7">13</text>
<text x="185.1" y="109.7">3</text>
<text x="185.1" y="112.3">4</text>
<text x="188.5" y="108.5">IN-</text>
<text x="188.5" y="111">VBS</text>
<text x="188.5" y="113.5">ALE</text>
<text x="185.1" y="114.8">5</text>
<text x="185.1" y="117.3">6</text>
<text x="185.1" y="119.9">7</text>
<text x="188.5" y="116.1">SDA</text>
<text x="188.5" y="118.6">SCL</text>
<text x="33.5" y="122.7">1</text>
<text x="33.5" y="125.2">2</text>
<text x="185.1" y="122.4">8</text>
<text x="188.5" y="121.2">GND</text>
<text x="188.5" y="123.7">VCC</text>
<text x="33.5" y="128">3</text>
<text x="33.5" y="137.9">1</text>
<text x="72.9" y="134.1">1</text>
<text x="72.9" y="136.6">2</text>
<text x="185.1" y="135.1">1</text>
<text x="185.1" y="137.7">2</text>
<text x="188.5" y="136.4">IN+</text>
<text x="33.5" y="140.4">2</text>
<text x="33.5" y="143.2">3</text>
<text x="72.9" y="139.4">3</text>
<text x="185.1" y="140.2">3</text>
<text x="185.1" y="142.7">4</text>
<text x="188.5" y="138.9">IN-</text>
<text x="188.5" y="141.5">VBS</text>
<text x="185.1" y="145.3">5</text>
<text x="185.1" y="147.8">6</text>
<text x="188.5" y="144">ALE</text>
<text x="188.5" y="146.6">SDA</text>
<text x="188.5" y="149.1">SCL</text>
<text x="33.5" y="154.4">1</text>
<text x="72.9" y="150.6">1</text>
<text x="72.9" y="153.1">2</text>
<text x="72.9" y="155.9">3</text>
<text x="185.1" y="150.4">7</text>
<text x="185.1" y="152.9">8</text>
<text x="188.5" y="151.6">GND</text>
<text x="188.5" y="154.2">VCC</text>
<text x="33.5" y="157">2</text>
<text x="33.5" y="159.7">3</text>
<text x="27.7" y="187.2">1</text>
<text x="27.7" y="189.7">2</text>
<text x="64.5" y="187.2">1</text>
<text x="64.5" y="189.7">2</text>
<text x="27.7" y="192.3">3</text>
<text x="27.7" y="194.8">4</text>
<text x="27.7" y="197.4">5</text>
<text x="64.5" y="192.3">3</text>
<text x="64.5" y="194.8">4</text>
<text x="64.5" y="197.4">5</text>
</g>
<g font-size="2.3" fill="#000080">
<text x="50.5" y="7.4">STM32_F411CEU6</text>
<text x="93.7" y="11.9">C1</text>
<text x="105.2" y="11.9">C4</text>
<text x="191.5" y="9.4">INA226_0</text>
<text x="271.5" y="11.9">FSR_R0</text>
<text x="84.3" y="17.1" transform="rotate(-90 84.3 17.1)">AGND</text>
<text x="142" y="13.2">C14</text>
<text x="156" y="13.2">C13</text>
<text x="285.5" y="13.2">FSR_C0</text>
<text x="222" y="18.3">U15-FSR_Female_Headers</text>
<text x="264.7" y="22.2" transform="rotate(-90 264.7 22.2)">AGND</text>
<text x="141.9" y="25.9">GND_0</text>
<text x="163.1" y="29" transform="rotate(-90 163.1 29)">GND</text>
<text x="271.5" y="29.7">FSR_R1</text>
<text x="175" y="31">C17</text>
<text x="285.5" y="31">FSR_C1</text>
<text x="194.1" y="41.1">INA226_1</text>
<text x="264.7" y="39.9" transform="rotate(-90 264.7 39.9)">AGND</text>
<text x="142" y="45">C23</text>
<text x="156" y="45">C22</text>
<text x="271.5" y="47.5">FSR_R2</text>
<text x="22.1" y="53.1" transform="rotate(-90 22.1 53.1)">GND</text>
<text x="285.5" y="48.8">FSR_C2</text>
<text x="143.2" y="57.7">GND</text>
<text x="264.7" y="57.7" transform="rotate(-90 264.7 57.7)">AGND</text>
<text x="25.1" y="62.7">C16</text>
<text x="37.8" y="62.7">C15</text>
<text x="163.1" y="60.8" transform="rotate(-90 163.1 60.8)">GND</text>
<text x="175" y="62.7">C18</text>
<text x="271.5" y="65.3">FSR_R3</text>
<text x="285.5" y="66.5">FSR_C3</text>
<text x="35.3" y="78">PCA9548A_I2C_Module</text>
<text x="95" y="76.7">Vision_USB</text>
<text x="142" y="76.7">C25</text>
<text x="156" y="76.7">C24</text>
<text x="192.8" y="72.9">INA226_2</text>
<text x="264.7" y="75.5" transform="rotate(-90 264.7 75.5)">AGND</text>
<text x="22.6" y="79.2">C12</text>
<text x="271.5" y="83.1">FSR_R4</text>
<text x="6.9" y="87.4" transform="rotate(-90 6.9 87.4)">GND</text>
<text x="143.2" y="89.4">GND</text>
<text x="285.5" y="84.3">FSR_C4</text>
<text x="79.2" y="92.5" transform="rotate(-90 79.2 92.5)">GND</text>
<text x="96.3" y="95.8">Serial_USB</text>
<text x="163.1" y="92.5" transform="rotate(-90 163.1 92.5)">GND</text>
<text x="175" y="94.5">C19</text>
<text x="264.7" y="93.3" transform="rotate(-90 264.7 93.3)">AGND</text>
<text x="23.4" y="100.1" transform="rotate(-90 23.4 100.1)">GND</text>
<text x="271.5" y="100.8">FSR_R5</text>
<text x="194.1" y="103.4">INA226_3</text>
<text x="285.5" y="102.1">FSR_C5</text>
<text x="80.5" y="111.6" transform="rotate(-90 80.5 111.6)">GND</text>
<text x="142" y="108.5">C27</text>
<text x="156" y="108.5">C26</text>
<text x="264.7" y="111.1" transform="rotate(-90 264.7 111.1)">AGND</text>
<text x="32.8" y="118.6">Servo_0</text>
<text x="271.5" y="118.6">FSR_R6</text>
<text x="285.5" y="119.9">FSR_C6</text>
<text x="143.2" y="121.2">GND</text>
<text x="161.8" y="123" transform="rotate(-90 161.8 123)">GND</text>
<text x="175" y="125">C20</text>
<text x="8.1" y="129.3" transform="rotate(-90 8.1 129.3)">GND</text>
<text x="72.1" y="130">Servo_3</text>
<text x="264.7" y="128.8" transform="rotate(-90 264.7 128.8)">AGND</text>
<text x="32.8" y="133.9">Servo_1</text>
<text x="142" y="137.7">C29</text>
<text x="156" y="137.7">C28</text>
<text x="194.1" y="133.9">INA226_4</text>
<text x="271.5" y="135.1">FSR_R7</text>
<text x="285.5" y="136.4">FSR_C7</text>
<text x="47.5" y="140.8" transform="rotate(-90 47.5 140.8)">GND</text>
<text x="8.1" y="144.6" transform="rotate(-90 8.1 144.6)">GND</text>
<text x="72.1" y="146.6">Servo_4</text>
<text x="264.7" y="145.3" transform="rotate(-90 264.7 145.3)">AGND</text>
<text x="32.8" y="150.4">Servo_2</text>
<text x="143.2" y="150.4">GND</text>
<text x="163.1" y="153.5" transform="rotate(-90 163.1 153.5)">GND</text>
<text x="175" y="155.4">C21</text>
<text x="271.5" y="152.9">FSR_R8</text>
<text x="285.5" y="154.2">FSR_C8</text>
<text x="8.1" y="161.1" transform="rotate(-90 8.1 161.1)">GND</text>
<text x="47.5" y="157.3" transform="rotate(-90 47.5 157.3)">GND</text>
<text x="257" y="160.6" transform="rotate(-90 257 160.6)">AGND</text>
<text x="20.1" y="184.7">Screw_Terminal_5V/2A</text>
<text x="67.1" y="185.9">Screw_Terminal_GND</text>
<text x="48.8" y="190.3" transform="rotate(-90 48.8 190.3)">GND_1</text>
<text x="56.4" y="186.5" transform="rotate(-90 56.4 186.5)">GND_0</text>
<text x="42.4" y="195.4" transform="rotate(-90 42.4 195.4)">GND_2</text>
<text x="45" y="204.3" transform="rotate(-90 45 204.3)">GND_3</text>
<text x="55.1" y="204.3" transform="rotate(-90 55.1 204.3)">GND_4</text>
</g>
<g font-size="2.3" fill="#00f">
<text x="116.5" y="9.4">5V/2A_0</text>
<text x="254.4" y="9.4">PB0</text>
<text x="29.6" y="14.5">PB13</text>
<text x="29.6" y="17">PB14</text>
<text x="93.7" y="14.5">10uF</text>
<text x="105.2" y="14.5">0.1uF</text>
<text x="142" y="15.7">220uF</text>
<text x="156" y="15.7">0.1uF</text>
<text x="162.7" y="17">VBS_0</text>
<text x="272.8" y="15.7">10k</text>
<text x="285.5" y="15.7">0.1uF</text>
<text x="29.6" y="19.6">PB15</text>
<text x="30.9" y="22.1">PA8</text>
<text x="119.1" y="18.3">3.3V</text>
<text x="166.7" y="22.1">SD0</text>
<text x="213.9" y="18.8" transform="rotate(-90 213.9 18.8)">3.3V</text>
<text x="29.6" y="27.2">PA10</text>
<text x="29.6" y="29.7">PA11</text>
<text x="30.9" y="24.6">PA9</text>
<text x="86.1" y="29.7">PA7</text>
<text x="86.1" y="27.2">PB0</text>
<text x="166.7" y="24.6">SC0</text>
<text x="254.4" y="27.2">PA7</text>
<text x="86.1" y="32.3">PA6</text>
<text x="86.1" y="34.8">PA5</text>
<text x="175" y="33.5">0.1uF</text>
<text x="272.8" y="33.5">10k</text>
<text x="285.5" y="33.5">0.1uF</text>
<text x="86.1" y="37.3">PA4</text>
<text x="86.1" y="39.9">PA3</text>
<text x="116.5" y="41.1">5V/2A_1</text>
<text x="155" y="37.3">3.3V</text>
<text x="30.9" y="45">PB6</text>
<text x="30.9" y="47.5">PB7</text>
<text x="86.1" y="42.4">PA2</text>
<text x="86.1" y="45">PA1</text>
<text x="86.1" y="47.5">PA0</text>
<text x="142" y="47.5">220uF</text>
<text x="156" y="47.5">0.1uF</text>
<text x="254.4" y="45">PA6</text>
<text x="30.9" y="50">PB8</text>
<text x="30.9" y="52.6">PB9</text>
<text x="162.7" y="48.8">VBS_1</text>
<text x="166.7" y="53.8">SD1</text>
<text x="219.5" y="48.8">FSR Female Pin Headers</text>
<text x="272.8" y="51.3">10k</text>
<text x="285.5" y="51.3">0.1uF</text>
<text x="166.7" y="56.4">SC1</text>
<text x="25.1" y="65.3">0.1uF</text>
<text x="37.8" y="65.3">10uF</text>
<text x="175" y="65.3">0.1uF</text>
<text x="254.4" y="62.7">PA5</text>
<text x="5.1" y="69.1">3.3V</text>
<text x="155" y="69.1">3.3V</text>
<text x="272.8" y="69.1">10k</text>
<text x="285.5" y="69.1">0.1uF</text>
<text x="3.8" y="75.4">3.3V</text>
<text x="116.5" y="72.9">5V/2A_2</text>
<text x="22.6" y="81.8">0.1uF</text>
<text x="76.2" y="80.5">3.3V</text>
<text x="76.6" y="83.1">PB6</text>
<text x="142" y="79.2">220uF</text>
<text x="156" y="79.2">0.1uF</text>
<text x="162.7" y="80.5">VBS_2</text>
<text x="254.4" y="80.5">PA4</text>
<text x="14.4" y="88.1">PB9</text>
<text x="76.6" y="85.6">PB7</text>
<text x="166.7" y="85.6">SD2</text>
<text x="166.7" y="88.1">SC2</text>
<text x="272.8" y="86.9">10k</text>
<text x="285.5" y="86.9">0.1uF</text>
<text x="14.4" y="90.7">PB8</text>
<text x="95" y="91.9">USB to TTL</text>
<text x="69.6" y="100.8">SD4</text>
<text x="69.6" y="98.3">SC4</text>
<text x="77.5" y="99.6">3.3V</text>
<text x="155" y="100.8">3.3V</text>
<text x="175" y="97">0.1uF</text>
<text x="254.4" y="98.3">PA3</text>
<text x="14.3" y="103.4">SD0</text>
<text x="14.3" y="105.9">SC0</text>
<text x="69.6" y="105.9">SD3</text>
<text x="69.6" y="103.4">SC3</text>
<text x="76.6" y="104.6">PA10</text>
<text x="77.9" y="102.1">PA9</text>
<text x="116.5" y="104.6">5V/2A_3</text>
<text x="272.8" y="104.6">10k</text>
<text x="285.5" y="104.6">0.1uF</text>
<text x="14.3" y="108.5">SD1</text>
<text x="14.3" y="111">SC1</text>
<text x="69.6" y="108.5">SC2</text>
<text x="69.6" y="111">SD2</text>
<text x="96.3" y="111">USB to TTL</text>
<text x="142" y="111">220uF</text>
<text x="156" y="111">0.1uF VBS_3</text>
<text x="166.7" y="116.1">SD3</text>
<text x="166.7" y="118.6">SC3</text>
<text x="254.4" y="116.1">PA2</text>
<text x="11.5" y="125">VBS_0</text>
<text x="13.1" y="122.4">PB13</text>
<text x="272.8" y="122.4">10k</text>
<text x="285.5" y="122.4">0.1uF</text>
<text x="32.8" y="131.3">JST XH 3 PIN</text>
<text x="155" y="131.3">3.3V</text>
<text x="175" y="127.5">0.1uF</text>
<text x="13.1" y="137.7">PB14</text>
<text x="50.9" y="136.4">VBS_3</text>
<text x="53.8" y="133.9">PA8</text>
<text x="116.5" y="133.9">5V/2A_4</text>
<text x="254.4" y="132.6">PA1</text>
<text x="11.5" y="140.2">VBS_1</text>
<text x="72.1" y="142.7">JST XH 3 PIN</text>
<text x="142" y="140.2">220uF</text>
<text x="156" y="140.2">0.1uF</text>
<text x="162.7" y="141.5">VBS_4</text>
<text x="272.8" y="138.9">10k</text>
<text x="285.5" y="138.9">0.1uF</text>
<text x="32.8" y="146.6">JST XH 3 PIN</text>
<text x="166.7" y="146.6">SD4</text>
<text x="166.7" y="149.1">SC4</text>
<text x="13.1" y="154.2">PB15</text>
<text x="50.9" y="152.9">VBS_4</text>
<text x="52.5" y="150.4">PA11</text>
<text x="254.4" y="150.4">PA0</text>
<text x="11.5" y="156.7">VBS_2</text>
<text x="72.1" y="159.3">JST XH 3 PIN</text>
<text x="146.1" y="160.5">3.3V</text>
<text x="175" y="158">0.1uF</text>
<text x="272.8" y="156.7">10k</text>
<text x="285.5" y="156.7">0.1uF</text>
<text x="32.8" y="163.1">JST XH 3 PIN</text>
<text x="6.1" y="188.5">5V/2A_0</text>
<text x="6.1" y="191">5V/2A_1</text>
<text x="6.1" y="193.5">5V/2A_2</text>
<text x="6.1" y="196.1">5V/2A_3</text>
<text x="6.1" y="198.6">5V/2A_4</text>
<text x="6.1" y="202.4">Connector_Screw_Terminal_01x05</text>
<text x="48" y="206.2">Connector_Screw_Terminal_01x05</text>
</g>
<g font-size=".9" fill="#a00000">
<text x="53.6" y="11.5">NS2</text>
<text x="53.6" y="14.1">CK2</text>
<text x="53.6" y="16.6">MIS2</text>
<text x="52.8" y="22">SCL3</text>
<text x="53.6" y="19.2">MOS2</text>
<text x="60.4" y="21.8">BOOT0</text>
<text x="61.9" y="21.9">RESET</text>
<text x="64" y="19.2">SCL2</text>
<text x="53.6" y="29.3">TX6-USB-</text>
<text x="53.6" y="24.4">TX1</text>
<text x="53.6" y="26.7">RX1</text>
<text x="65.2" y="29.3">MOS1</text>
<text x="53.6" y="31.9">RX6-USB+</text>
<text x="65.7" y="31.9">MIS1</text>
<text x="66.5" y="34.4">CK1</text>
<text x="52.6" y="37.1">SDA2</text>
<text x="52.6" y="39.4">SDA3</text>
<text x="57.4" y="36.8">STM32F411</text>
<text x="66.3" y="39.4">RX2</text>
<text x="66.3" y="42">TX2</text>
<text x="66.5" y="36.9">NS1</text>
<text x="52.6" y="44.5">SCL1</text>
<text x="52.6" y="47">SDA1</text>
<text x="57.9" y="46">PWR</text>
<text x="61.2" y="45.7">A0</text>
<text x="64.2" y="46.5">C13</text>
<text x="60.4" y="53.9">DIO</text>
<text x="62.9" y="53.8">CLK</text>
<text x="57.8" y="58.6">3V3</text>
<text x="60.4" y="58.7">A13</text>
<text x="62.9" y="58.7">A14</text>
<text x="65.4" y="58.6">GND</text>
</g>
</svg>
